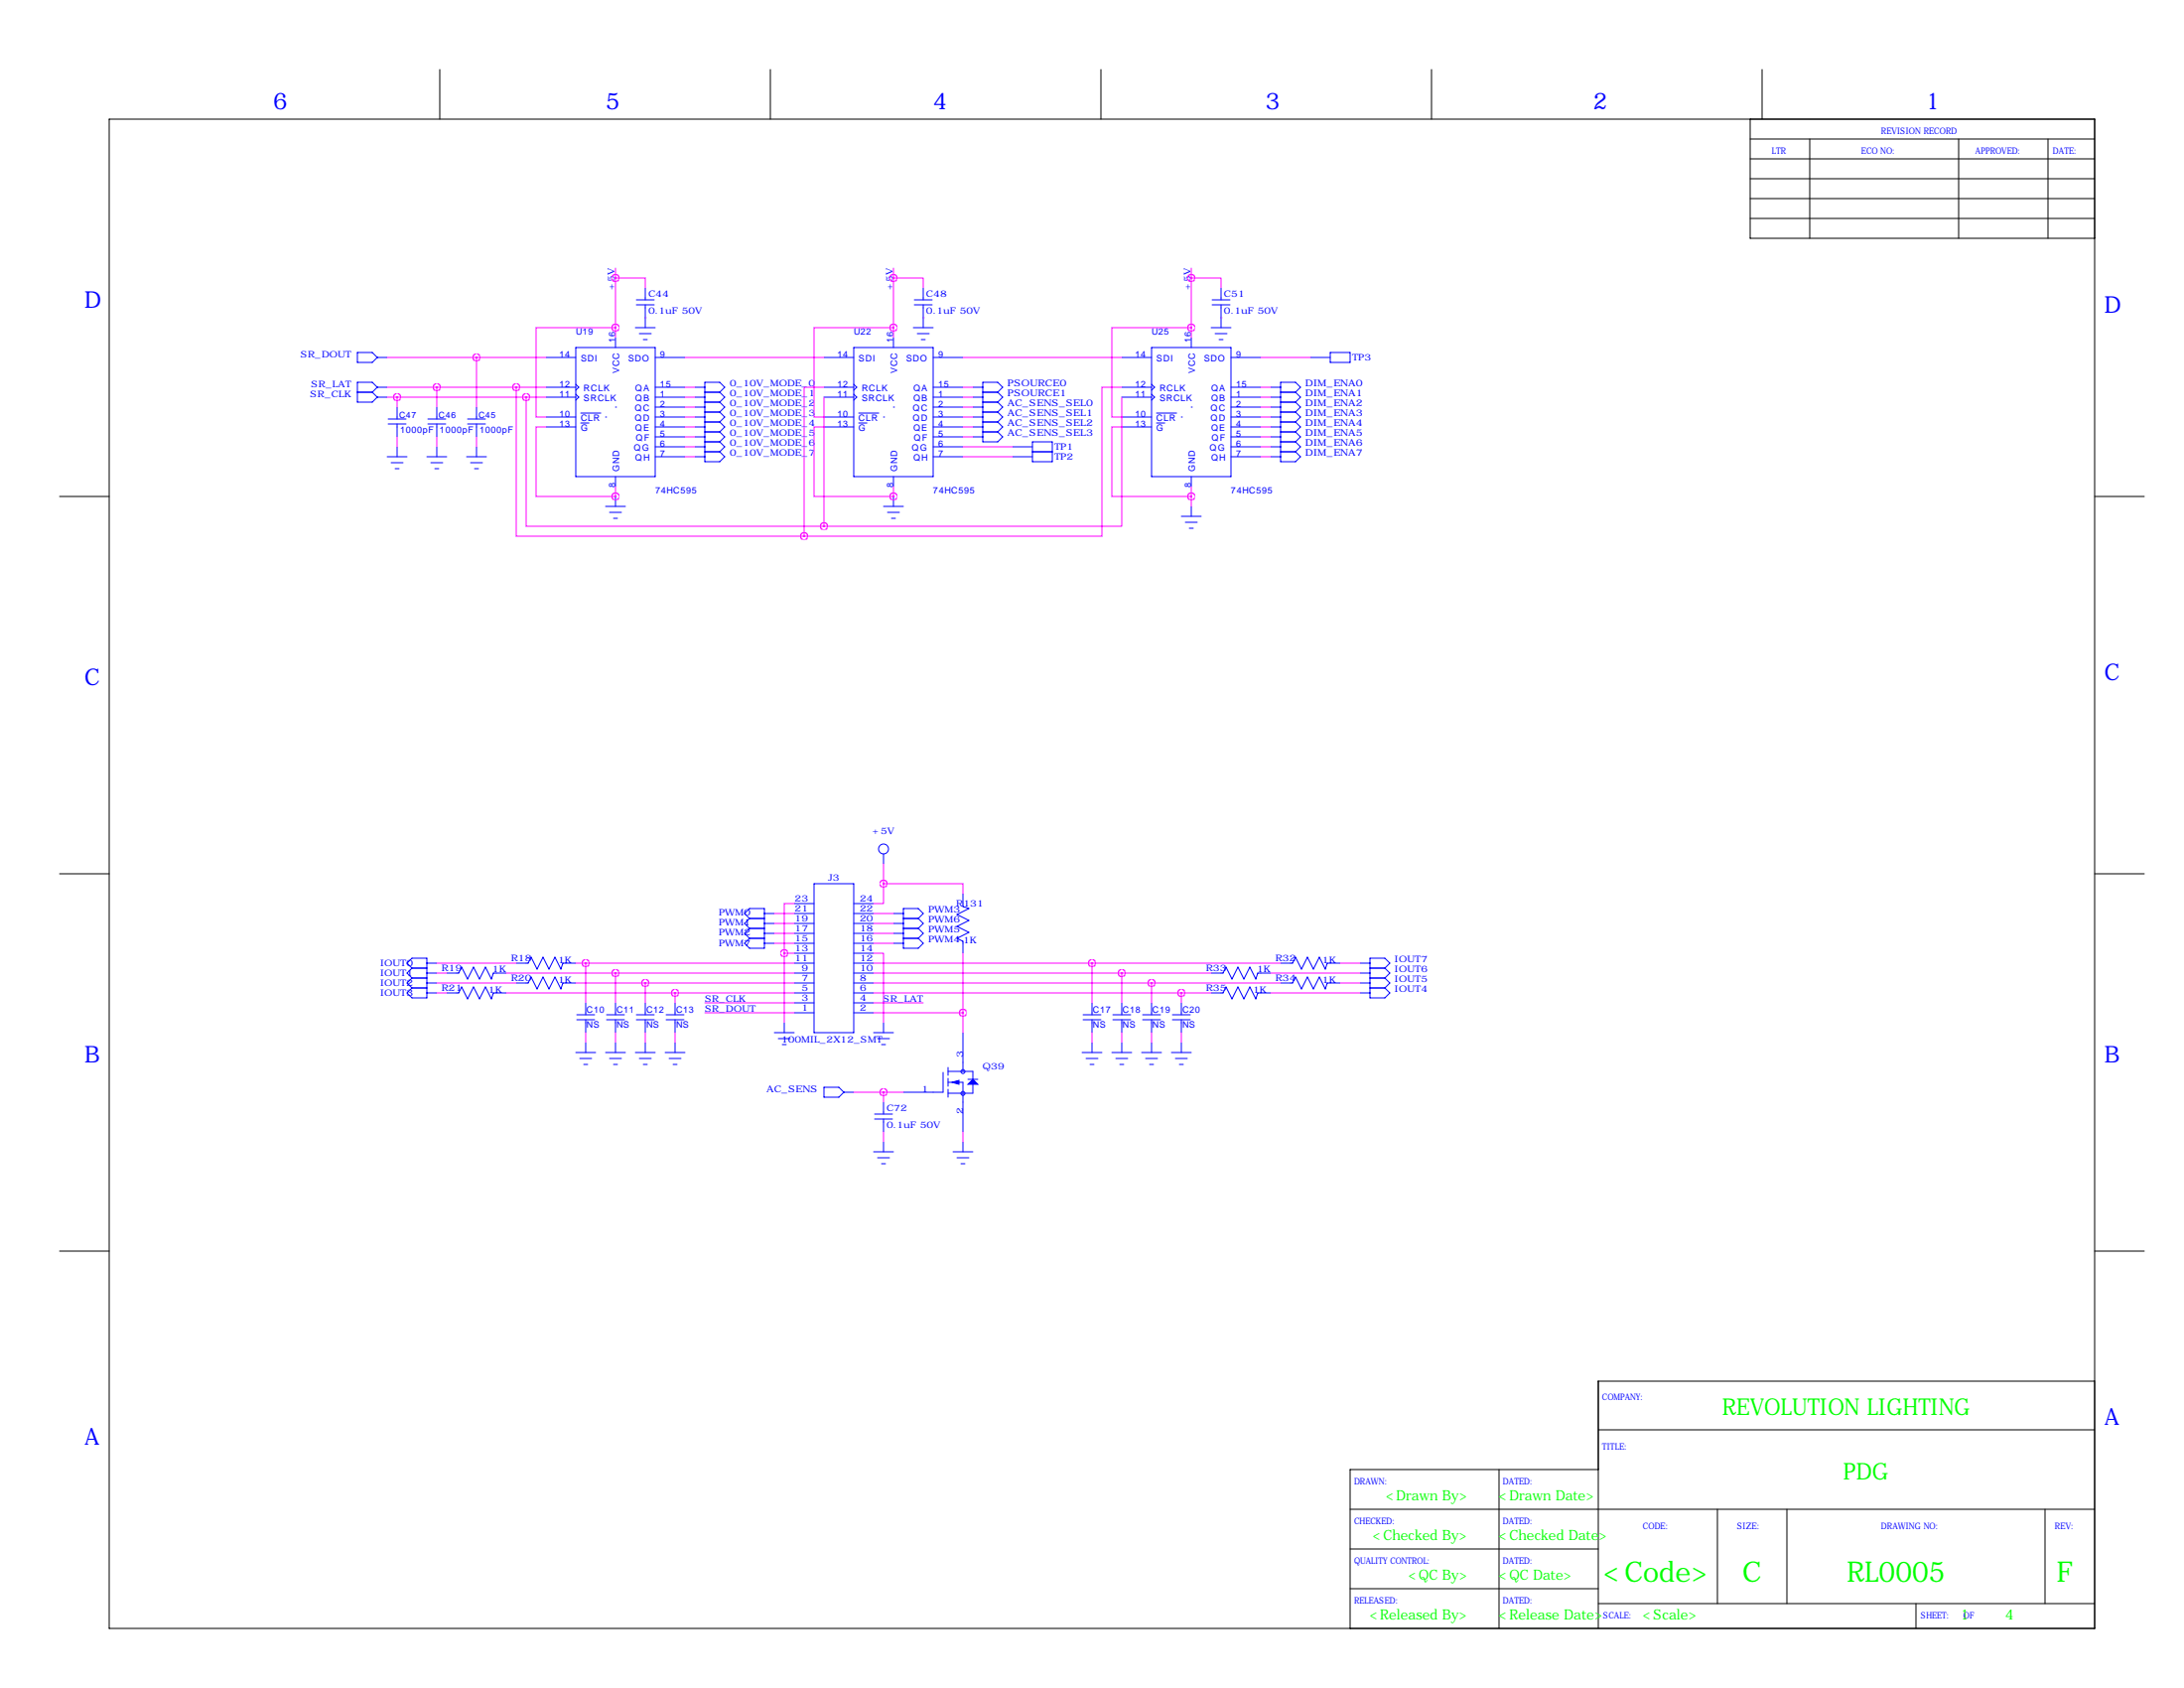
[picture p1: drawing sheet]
<svg xmlns="http://www.w3.org/2000/svg" width="559mm" height="432mm" viewBox="0 0 559 432" stroke-linecap="round" stroke-linejoin="round" font-family="sans-serif">
<g fill="none" stroke="#000" stroke-width=".25">
<path d="M112.5 17.8v12.7M197.1 17.8v12.7M281.7 17.8v12.7M366.3 17.8v12.7M450.8 17.8v12.7M27.9 30.5h508v386.1h-508zM447.8 35.6h88.1M447.8 30.5v30.5h88.1M463 35.6v25.4M501.1 35.6v25.4M524 35.6v25.4M447.8 45.7h88.1"/>
<path d="M447.8 40.6h88.1M447.8 50.8h88.1M447.8 55.9h88.1M15.2 127h12.7M535.9 127h12.7M15.2 223.5h12.7M535.9 223.5h12.7M15.2 320h12.7M535.9 320h12.7M535.9 353.3h-127v63.3M383.5 375.9v40.7M408.9 365.8h127"/>
<path d="M408.9 375.9h-63.5v40.7M345.4 386.1h190.5M345.4 396.2h63.5M439.4 386.1v24.1M457.2 386.1v24.1M523.2 386.1v24.1M345.4 406.4h63.5M408.9 410.2h127M490.2 410.2v6.4"/>
</g>
<g fill="none" stroke="#00f" stroke-width=".25">
<path d="M162.8 78h4.6M162.8 76.7h4.6M165.1 73.7v3M165.1 78v5.8M233.9 78h4.6M233.9 76.7h4.6M236.2 73.7v3M236.2 78v5.8M310.1 78h4.6M310.1 76.7h4.6M312.4 73.7v3M312.4 78v5.8"/>
<path d="M91.4 90.2h3.8l1.3 1.2-1.3 1.3h-3.8zM96.5 91.4h2.6M96.5 99.1h2.6M96.5 99.1l-1.3-1.3h-3.8v5.1h3.8l1.3-1.3M96.5 99.1l-1.3 1.2M139.7 91.4h7.6M139.7 99.1h7.6M147.3 88.9h20.3v33h-20.3zM147.3 98.3l.8 .8-.8 .7M157.5 86.4v2.5M162.6 83.8h5M163.6 85.3h3"/>
<path d="M164.6 86.9h1M167.6 91.4h7.7M167.6 99.1h7.7M177.8 99.1h2.5M210.8 91.4h7.6M210.8 99.1h7.6M218.4 88.9h20.4v33h-20.4zM218.4 98.3l.8 .8-.8 .7M228.6 86.4v2.5M233.7 83.8h5.1M234.7 85.3h3M235.7 86.9h1"/>
<path d="M238.8 91.4h7.6M238.8 99.1h7.6M248.9 99.1h2.6M287 91.4h7.6M287 99.1h7.6M294.6 88.9h20.4v33h-20.4zM294.6 98.3l.8 .8-.8 .7M304.8 86.4v2.5M309.9 83.8h5.1M310.9 85.3h3M311.9 86.9h1M315 91.4h7.6"/>
<path d="M315 99.1h7.6M325.1 99.1h2.6M335.3 91.4h5.1M340.4 90.2h5v2.5h-5zM91.4 100.3h3.8M95.2 100.3l1.3 1.3M96.5 101.6h2.6M99.1 116.8h5M99.3 108.5h4.6M99.3 107.2h4.6M100.1 118.4h3M101.1 119.9h1"/>
<path d="M101.6 104.1v3.1M101.6 108.5v3.3M101.6 114.3v2.5M109.2 116.8h5.1M109.5 108.5h4.5M109.5 107.2h4.5M110.2 118.4h3.1M111.3 119.9h1M111.8 104.1v3.1M111.8 108.5v3.3M111.8 114.3v2.5M119.4 116.8h5.1"/>
<path d="M119.6 108.5h4.6M119.6 107.2h4.6M120.4 118.4h3M121.4 119.9h1M121.9 104.1v3.1M121.9 108.5v3.3M121.9 114.3v2.5M139.7 101.6h7.6M139.7 106.7h7.6M139.7 109.2h7.6M147.3 100.8l.8 .8-.8 .8M148.6 108.2h2.1"/>
<path d="M148.6 105.7h5.1M154.9 106.7h.1M157.5 104.1h.1M167.6 101.6h7.7M167.6 104.1h7.7M167.6 106.7h7.7M167.6 109.2h7.7M167.6 111.8h7.7M167.6 114.3h7.7M167.6 116.8h7.7M177.8 101.6h2.5M177.8 104.1h2.5"/>
<path d="M177.8 106.7h2.5M177.8 109.2h2.5M177.8 111.8h2.5M177.8 114.3h2.5M177.8 116.8h2.5M180.3 113h3.8M180.3 115.6h3.8M180.3 100.3h3.8M180.3 102.9h3.8M180.3 105.4h3.8M180.3 107.9h3.8M180.3 110.5h3.8"/>
<path d="M184.1 100.3l1.3-1.2-1.3-1.3h-3.8v20.3h3.8l1.3-1.3-1.3-1.2M184.1 100.3l1.3 1.3-1.3 1.3M184.1 102.9l1.3 1.2-1.3 1.3M184.1 105.4l1.3 1.3-1.3 1.2M184.1 107.9l1.3 1.3-1.3 1.3M184.1 110.5l1.3 1.3-1.3 1.2M184.1 113l1.3 1.3-1.3 1.3M210.8 101.6h7.6M210.8 106.7h7.6M210.8 109.2h7.6M218.4 100.8l.8 .8-.8 .8M219.7 108.2h2.1"/>
<path d="M219.7 105.7h5.1M226.1 106.7h.1M228.6 104.1h.1M238.8 101.6h7.6M238.8 104.1h7.6M238.8 106.7h7.6M238.8 109.2h7.6M238.8 111.8h7.6M238.8 114.3h7.6M238.8 116.8h7.6M248.9 101.6h2.6M248.9 104.1h2.6"/>
<path d="M248.9 106.7h2.6M248.9 109.2h2.6M248.9 111.8h2.6M251.5 100.3h3.8M251.5 102.9h3.8M251.5 105.4h3.8M251.5 107.9h3.8M251.5 110.5h3.8M255.3 100.3l1.2-1.2-1.2-1.3h-3.8v15.2h3.8l1.2-1.2-1.2-1.3M255.3 100.3l1.2 1.3-1.2 1.3M255.3 102.9l1.2 1.2-1.2 1.3M255.3 105.4l1.2 1.3-1.2 1.2"/>
<path d="M255.3 107.9l1.2 1.3-1.2 1.3M259.1 114.3h5.1M259.1 116.8h5.1M264.2 113h5v5.1h-5zM264.2 115.6h5M287 101.6h7.6M287 106.7h7.6M287 109.2h7.6M294.6 100.8l.8 .8-.8 .8M295.9 108.2h2.1M295.9 105.7h5.1M302.3 106.7h.1"/>
<path d="M304.8 104.1h.1M315 101.6h7.6M315 104.1h7.6M315 106.7h7.6M315 109.2h7.6M315 111.8h7.6M315 114.3h7.6M315 116.8h7.6M325.1 101.6h2.6M325.1 104.1h2.6M325.1 106.7h2.6M325.1 109.2h2.6"/>
<path d="M325.1 111.8h2.6M325.1 114.3h2.6M325.1 116.8h2.6M327.7 113h3.8M327.7 115.6h3.8M327.7 100.3h3.8M327.7 102.9h3.8M327.7 105.4h3.8M327.7 107.9h3.8M327.7 110.5h3.8M331.5 100.3l1.2-1.2-1.2-1.3h-3.8v20.3h3.8l1.2-1.3-1.2-1.2M331.5 100.3l1.2 1.3-1.2 1.3"/>
<path d="M331.5 102.9l1.2 1.2-1.2 1.3M331.5 105.4l1.2 1.3-1.2 1.2M331.5 107.9l1.2 1.3-1.2 1.3M331.5 110.5l1.2 1.3-1.2 1.2M331.5 113l1.2 1.3-1.2 1.3M154.9 129.5h5.1M156 131.1h3M157 132.6h1M157.5 121.9v2.6M157.5 127v2.5M226.1 129.5h5M227.1 131.1h3"/>
<path d="M228.1 132.6h1M228.6 121.9v2.6M228.6 127v2.5M302.3 132.1h5M303.3 133.6h3M304.3 135.1h1M304.8 121.9v2.6M304.8 129.5v2.6M226.1 218.4v2.6M191.8 234.9l-1.3-1.2 1.3-1.3h3.8v10.2h-3.8l-1.3-1.3 1.3-1.3M191.8 234.9h3.8M191.8 234.9l-1.3 1.3 1.3 1.3"/>
<path d="M191.8 237.5h3.8M191.8 237.5l-1.3 1.3 1.3 1.2M195.6 238.8h2.5M195.6 236.2h2.5M195.6 233.7h2.5M203.2 238.8h5.1M203.2 236.2h5.1M203.2 233.7h5.1M203.2 231.1h5.1M208.3 226.1h10.1v38.1h-10.1zM218.4 238.8h5.1M218.4 236.2h5.1"/>
<path d="M218.4 233.7h5.1M218.4 231.1h5.1M228.6 238.8h2.5M228.6 236.2h2.5M228.6 233.7h2.5M231.1 234.9h3.8M231.1 237.5h3.8M234.9 234.9l1.3-1.2-1.3-1.3h-3.8v10.2h3.8l1.3-1.3-1.3-1.3M234.9 234.9l1.3 1.3-1.3 1.3M234.9 237.5l1.3 1.3-1.3 1.2M246.4 228.6v3.3l1.5 .5-3 1.5 3 1.6-3 1.5 3 1.5-3 1.5 1.5 .8v3M105.4 247.6l-1.3-1.2 1.3-1.3h3.8v10.2h-3.8l-1.3-1.3 1.3-1.3"/>
<path d="M105.4 247.6h3.8M105.4 247.6l-1.3 1.3 1.3 1.3M105.4 250.2h3.8M105.4 250.2l-1.3 1.3 1.3 1.2M105.4 252.7h3.8M109.2 254h2.6M109.2 251.5h2.6M109.2 248.9h2.6M109.2 246.4h2.6M114.3 254h3l.8-1.5 1.5 3 1.6-3 1.5 3 1.5-3 1.5 3 .5-1.5h3.3M114.3 248.9h3l.8-1.5 1.5 3 1.6-3 1.5 3 1.5-3 1.5 3 .5-1.5h3.3M132.1 251.5h3l.8-1.6 1.5 3.1 1.5-3.1 1.6 3.1 1.5-3.1 1.5 3.1 .5-1.5h3.3"/>
<path d="M132.1 246.4h3l.8-1.5 1.5 3 1.5-3 1.6 3 1.5-3 1.5 3 .5-1.5h3.3M147.6 259.6h4.5M149.9 256.5v3.1M155.2 259.6h4.6M157.5 256.5v3.1M162.8 259.6h4.6M165.1 256.5v3.1M170.4 259.6h4.6M172.7 256.5v3.1M191.8 240h3.8M195.6 241.3h2.5M203.2 259.1h5.1"/>
<path d="M203.2 256.5h5.1M203.2 254h5.1M203.2 251.5h5.1M203.2 248.9h5.1M203.2 246.4h5.1M203.2 243.8h5.1M203.2 241.3h5.1M218.4 259.1h5.1M218.4 256.5h5.1M218.4 254h5.1M218.4 251.5h5.1M218.4 248.9h5.1"/>
<path d="M218.4 246.4h5.1M218.4 243.8h5.1M218.4 241.3h5.1M228.6 241.3h2.5M231.1 240h3.8M277.1 259.6h4.6M279.4 256.5v3.1M284.7 259.6h4.6M287 256.5v3.1M292.4 259.6h4.5M294.6 256.5v3.1M300 259.6h4.5"/>
<path d="M302.3 256.5v3.1M309.9 254h3l.8-1.5 1.5 3 1.5-3 1.6 3 1.5-3 1.5 3 .5-1.5h3.3M309.9 248.9h3l.8-1.5 1.5 3 1.5-3 1.6 3 1.5-3 1.5 3 .5-1.5h3.3M327.7 251.5h3l.8-1.6 1.5 3.1 1.5-3.1 1.5 3.1 1.6-3.1 1.5 3.1 .5-1.5h3.3M327.7 246.4h3l.8-1.5 1.5 3 1.5-3 1.5 3 1.6-3 1.5 3 .5-1.5h3.3M348 254h2.5M348 251.5h2.5M348 248.9h2.5M348 246.4h2.5M350.5 247.6h3.8M350.5 250.2h3.8M350.5 252.7h3.8"/>
<path d="M354.3 247.6l1.3-1.2-1.3-1.3h-3.8v10.2h3.8l1.3-1.3-1.3-1.3M354.3 247.6l1.3 1.3-1.3 1.3M354.3 250.2l1.3 1.3-1.3 1.2M147.3 269.2h5.1M147.6 260.9h4.5M148.3 270.8h3.1M149.4 272.3h1M149.9 260.9v3.3M149.9 266.7v2.5M154.9 269.2h5.1M155.2 260.9h4.6M156 270.8h3"/>
<path d="M157 272.3h1M157.5 260.9v3.3M157.5 266.7v2.5M162.6 269.2h5M162.8 260.9h4.6M163.6 270.8h3M164.6 272.3h1M165.1 260.9v3.3M165.1 266.7v2.5M170.2 269.2h5.1M170.4 260.9h4.6M171.2 270.8h3"/>
<path d="M172.2 272.3h1M172.7 260.9v3.3M172.7 266.7v2.5M198.1 264.2h5.1M199.1 265.7h3.1M200.2 267.2h1M200.7 261.6v2.6M210.8 278.1h3.8l1.3 1.3-1.3 1.3h-3.8zM215.9 279.4h2.5M223.5 264.2h5.1M224.5 265.7h3.1M225.6 267.2h1"/>
<path d="M226.1 261.6v2.6M241.3 274.3v5.1h-10.2M242.6 276.9h3.8v12.7M242.6 274.1h6.3v2M242.6 273v2.1M242.6 275.8v2.1M242.6 278.6v2.1M246.4 264.2v9.9M247.6 276.1h2.6M248.9 277.4v2.3h-6.3M276.9 269.2h5M277.1 260.9h4.6"/>
<path d="M277.9 270.8h3M278.9 272.3h1M279.4 260.9v3.3M279.4 266.7v2.5M284.5 269.2h5.1M284.7 260.9h4.6M285.5 270.8h3M286.5 272.3h1M287 260.9v3.3M287 266.7v2.5M292.1 269.2h5.1M292.4 260.9h4.5"/>
<path d="M293.1 270.8h3.1M294.1 272.3h1M294.6 260.9v3.3M294.6 266.7v2.5M299.7 269.2h5.1M300 260.9h4.5M300.7 270.8h3.1M301.8 272.3h1M302.3 260.9v3.3M302.3 266.7v2.5M223.5 294.6h5.1M223.8 286.3h4.5"/>
<path d="M223.8 285h4.5M224.5 296.2h3.1M225.6 297.7h1M226.1 281.9v3.1M226.1 286.3v3.3M226.1 292.1v2.5M243.8 294.6h5.1M244.9 296.2h3M245.9 297.7h1M246.4 292.1v2.5"/>
<circle cx="226.1" cy="217.2" r="1.27"/>
<circle cx="246.4" cy="274.1" r=".51"/>
<circle cx="246.4" cy="279.7" r=".51"/>
</g>
<g fill="#00f" stroke="#00f" stroke-width=".25">
<path d="M243.6 276.9l1.8-.5v1z"/>
<path d="M247.6 277.4l1.3-1.3 1.3 1.3z"/>
</g>
<g fill="none" stroke="#f0f" stroke-width=".25">
<path d="M157.5 71.1h7.6v2.6M157.5 68.6v17.8M228.6 71.1h7.6v2.6M228.6 68.6v17.8M304.8 71.1h7.6v2.6M304.8 68.6v17.8M99.1 99.1h40.6M99.1 91.4h40.6M111.8 99.1v5M121.9 91.4v12.7M132.1 99.1v38.1h73.6M157.5 83.8h-20.3v22.9h2.5"/>
<path d="M165.1 81.3h.1M175.3 99.1h2.5M175.3 91.4h35.5M210.8 99.1h-5.1v38.1M228.6 83.8h-20.3v22.9h2.5M236.2 81.3h.1M246.4 99.1h2.5M246.4 91.4h40.6M287 99.1h-5.1v38.1h-76.2M304.8 83.8h-20.3v22.9h2.5M312.4 81.3h.1M322.6 99.1h2.5"/>
<path d="M322.6 91.4h12.7M99.1 101.6h40.6M101.6 101.6v2.5M101.6 111.8v2.5M111.8 111.8v2.5M121.9 111.8v2.5M134.6 101.6v33h76.2M139.7 109.2h-2.5v17.8h20.3M175.3 101.6h2.5M175.3 104.1h2.5M175.3 106.7h2.5M175.3 109.2h2.5"/>
<path d="M175.3 111.8h2.5M175.3 114.3h2.5M175.3 116.8h2.5M210.8 109.2h-2.5v17.8h20.3M210.8 101.6v33M246.4 101.6h2.5M246.4 104.1h2.5M246.4 106.7h2.5M246.4 109.2h2.5M246.4 111.8h2.5M246.4 114.3h12.7M246.4 116.8h12.7"/>
<path d="M287 101.6v33h-76.2M287 109.2h-2.5v17.8h20.3M322.6 101.6h2.5M322.6 104.1h2.5M322.6 106.7h2.5M322.6 109.2h2.5M322.6 111.8h2.5M322.6 114.3h2.5M322.6 116.8h2.5M157.5 127h.1M157.5 124.5v2.5M228.6 127h.1"/>
<path d="M228.6 124.5v2.5M304.8 124.5v5M198.1 233.7h5.1M198.1 236.2h5.1M198.1 238.8h5.1M203.2 231.1h-2.5v12.7M223.5 233.7h5.1M223.5 236.2h5.1M223.5 238.8h5.1M226.1 226.1v5h-2.6M226.1 226.1h20.3v2.5M226.1 221v5.1"/>
<path d="M111.8 246.4h20.3M111.8 248.9h2.5M111.8 251.5h20.3M111.8 254h2.5M129.5 248.9h73.7M129.5 254h73.7M147.3 246.4h55.9M147.3 251.5h55.9M149.9 246.4v10.1M157.5 248.9v7.6M165.1 251.5v5M172.7 254v2.5"/>
<path d="M180.3 256.5h22.9M180.3 259.1h22.9M198.1 241.3h5.1M200.7 243.8h2.5M200.7 243.8v17.8M223.5 243.8h2.6v17.8M223.5 241.3h5.1M223.5 246.4h104.2M223.5 248.9h86.4M223.5 251.5h104.2M223.5 254h86.4M223.5 256.5h12.7"/>
<path d="M223.5 259.1h22.9M246.4 243.8v20.4M279.4 246.4v10.1M287 248.9v7.6M294.6 251.5v5M302.3 254v2.5M325.1 248.9h22.9M325.1 254h22.9M342.9 246.4h5.1M342.9 251.5h5.1M149.9 264.2v2.5M157.5 264.2v2.5"/>
<path d="M165.1 264.2v2.5M172.7 264.2v2.5M218.4 279.4h12.7M226.1 279.4v2.5M279.4 264.2v2.5M287 264.2v2.5M294.6 264.2v2.5M302.3 264.2v2.5M226.1 289.6v2.5M246.4 289.6v2.5"/>
</g>
<path d="M200.6 243.8a.07 .07 0 0 0 .1 0 .07 .07 0 0 0-.1 0zM149.8 246.4a.07 .07 0 0 0 .1 0 .07 .07 0 0 0-.1 0zM157.4 248.9a.07 .07 0 0 0 .1 0 .07 .07 0 0 0-.1 0zM165 251.5a.1 .1 0 0 0 .2 0 .1 .1 0 0 0-.2 0zM172.7 254a.07 .07 0 0 0 .1 0 .07 .07 0 0 0-.1 0zM279.3 246.4a.1 .1 0 0 0 .2 0 .1 .1 0 0 0-.2 0zM287 248.9a.07 .07 0 0 0 .1 0 .07 .07 0 0 0-.1 0zM294.6 251.5a.07 .07 0 0 0 .1 0 .07 .07 0 0 0-.1 0zM302.2 254a.07 .07 0 0 0 .1 0 .07 .07 0 0 0-.1 0zM157.4 127a.07 .07 0 0 0 .1 0 .07 .07 0 0 0-.1 0zM157.4 83.8a.07 .07 0 0 0 .1 0 .07 .07 0 0 0-.1 0zM157.4 71.1a.07 .07 0 0 0 .1 0 .07 .07 0 0 0-.1 0zM134.6 101.6a.07 .07 0 0 0 .1 0 .07 .07 0 0 0-.1 0zM132 99.1a.07 .07 0 0 0 .1 0 .07 .07 0 0 0-.1 0zM228.5 127a.1 .1 0 0 0 .2 0 .1 .1 0 0 0-.2 0zM228.5 83.8a.1 .1 0 0 0 .2 0 .1 .1 0 0 0-.2 0zM228.5 71.1a.1 .1 0 0 0 .2 0 .1 .1 0 0 0-.2 0zM101.5 101.6a.1 .1 0 0 0 .2 0 .1 .1 0 0 0-.2 0zM111.7 99.1a.07 .07 0 0 0 .1 0 .07 .07 0 0 0-.1 0zM121.9 91.4a.07 .07 0 0 0 .1 0 .07 .07 0 0 0-.1 0zM226 226.1a.07 .07 0 0 0 .1 0 .07 .07 0 0 0-.1 0zM246.3 259.1a.07 .07 0 0 0 .1 0 .07 .07 0 0 0-.1 0zM304.7 127a.1 .1 0 0 0 .2 0 .1 .1 0 0 0-.2 0zM304.7 83.8a.1 .1 0 0 0 .2 0 .1 .1 0 0 0-.2 0zM304.7 71.1a.1 .1 0 0 0 .2 0 .1 .1 0 0 0-.2 0zM210.8 134.6a.07 .07 0 0 0 .1 0 .07 .07 0 0 0-.1 0zM205.7 137.2a.07 .07 0 0 0 .1 0 .07 .07 0 0 0-.1 0zM226 279.4a.07 .07 0 0 0 .1 0 .07 .07 0 0 0-.1 0z" fill="#f0f" stroke="#f0f" stroke-width="1.9"/>
<g font-size="7.3" fill="#0f0">
<text x="410.3" y="404.5">&lt;Code&gt;</text>
<text x="445.8" y="404.5">C</text>
<text x="472.6" y="404.5">RL0005</text>
<text x="526.3" y="404.5">F</text>
</g>
<g font-size="5.9" fill="#00f">
<text x="69.8" y="27.9">6</text>
<text x="154.9" y="27.9">5</text>
<text x="238.8" y="27.9">4</text>
<text x="323.8" y="27.9">3</text>
<text x="407.7" y="27.9">2</text>
<text x="492.8" y="27.9">1</text>
<text x="21.6" y="78.7">D</text>
<text x="538.5" y="80">D</text>
<text x="538.5" y="174">C</text>
<text x="21.6" y="175.3">C</text>
<text x="21.6" y="271.8">B</text>
<text x="538.5" y="271.8">B</text>
<text x="538.5" y="364.5">A</text>
<text x="21.6" y="369.6">A</text>
</g>
<g font-size="5.9" fill="#0f0">
<text x="440.6" y="362">REVOLUTION LIGHTING</text>
<text x="471.7" y="378.5">PDG</text>
</g>
<g font-size="3.6" fill="#0f0">
<text x="354.6" y="383.9">&lt;Drawn By&gt;</text>
<text x="383.5" y="383.9">&lt;Drawn Date&gt;</text>
<text x="351.3" y="394">&lt;Checked By&gt;</text>
<text x="383.5" y="394">&lt;Checked Date&gt;</text>
<text x="360.4" y="404.2">&lt;QC By&gt;</text>
<text x="383.5" y="404.2">&lt;QC Date&gt;</text>
<text x="350.5" y="414.3">&lt;Released By&gt;</text>
<text x="383.5" y="414.3">&lt;Release Date&gt;</text>
<text x="420.4" y="414.3">&lt;Scale&gt;</text>
<text x="501.6" y="414.3">1</text>
<text x="513.1" y="414.3">4</text>
</g>
<g font-size="2.4" fill="#00f">
<text x="257.8" y="98.8">PSOURCE0</text>
<text x="257.8" y="101.3">PSOURCE1</text>
<text x="334" y="98.8">DIM_ENA0</text>
<text x="334" y="101.3">DIM_ENA1</text>
<text x="257.8" y="103.9">AC_SENS_SEL0</text>
<text x="257.8" y="106.4">AC_SENS_SEL1</text>
<text x="334" y="103.9">DIM_ENA2</text>
<text x="334" y="106.4">DIM_ENA3</text>
<text x="257.8" y="109">AC_SENS_SEL2</text>
<text x="257.8" y="111.5">AC_SENS_SEL3</text>
<text x="334" y="109">DIM_ENA4</text>
<text x="334" y="111.5">DIM_ENA5</text>
<text x="334" y="114">DIM_ENA6</text>
<text x="334" y="116.6">DIM_ENA7</text>
<text x="196.1" y="279.4">AC_SENS</text>
</g>
<g font-size="2.3" fill="#00f">
<text x="481.3" y="34.3">REVISION RECORD</text>
<text x="453.4" y="39.4">LTR</text>
<text x="476.2" y="39.4">ECO NO:</text>
<text x="505.5" y="39.4">APPROVED:</text>
<text x="525.3" y="39.4">DATE:</text>
<text x="157.2" y="74.2" transform="rotate(-90 157.2 74.2)">+5V</text>
<text x="165.9" y="75.9">C44</text>
<text x="228.3" y="74.2" transform="rotate(-90 228.3 74.2)">+5V</text>
<text x="237" y="75.9">C48</text>
<text x="304.5" y="74.2" transform="rotate(-90 304.5 74.2)">+5V</text>
<text x="313.2" y="75.9">C51</text>
<text x="165.9" y="80.3">0.1uF 50V</text>
<text x="237" y="80.3">0.1uF 50V</text>
<text x="313.2" y="80.3">0.1uF 50V</text>
<text x="147.3" y="85.6">U19</text>
<text x="157.5" y="87.6" transform="rotate(-90 157.5 87.6)">16</text>
<text x="218.4" y="85.6">U22</text>
<text x="228.6" y="87.6" transform="rotate(-90 228.6 87.6)">16</text>
<text x="294.6" y="85.6">U25</text>
<text x="304.8" y="87.6" transform="rotate(-90 304.8 87.6)">16</text>
<text x="76.9" y="91.4">SR_DOUT</text>
<text x="143.2" y="91.4">14</text>
<text x="148.6" y="92.4">SDI</text>
<text x="158.4" y="95.6" transform="rotate(-90 158.4 95.6)">VCC</text>
<text x="160.7" y="92.4">SDO</text>
<text x="168.9" y="91.4">9</text>
<text x="214.3" y="91.4">14</text>
<text x="219.7" y="92.4">SDI</text>
<text x="229.6" y="95.6" transform="rotate(-90 229.6 95.6)">VCC</text>
<text x="231.9" y="92.4">SDO</text>
<text x="240" y="91.4">9</text>
<text x="290.5" y="91.4">14</text>
<text x="295.9" y="92.4">SDI</text>
<text x="305.8" y="95.6" transform="rotate(-90 305.8 95.6)">VCC</text>
<text x="308.1" y="92.4">SDO</text>
<text x="316.2" y="91.4">9</text>
<text x="345.9" y="92.2">TP3</text>
<text x="79.4" y="101.6">SR_CLK</text>
<text x="79.7" y="99.1">SR_LAT</text>
<text x="143.2" y="101.6">11</text>
<text x="143.2" y="99.1">12</text>
<text x="149.4" y="100">RCLK</text>
<text x="162.6" y="100">QA</text>
<text x="168.9" y="99.1">15</text>
<text x="168.9" y="101.6">1</text>
<text x="186.7" y="98.8">0_10V_MODE_0</text>
<text x="186.7" y="101.3">0_10V_MODE_1</text>
<text x="214.3" y="101.6">11</text>
<text x="214.3" y="99.1">12</text>
<text x="220.5" y="100">RCLK</text>
<text x="233.7" y="100">QA</text>
<text x="240" y="99.1">15</text>
<text x="240" y="101.6">1</text>
<text x="290.5" y="101.6">11</text>
<text x="290.5" y="99.1">12</text>
<text x="296.7" y="100">RCLK</text>
<text x="309.9" y="100">QA</text>
<text x="316.2" y="99.1">15</text>
<text x="316.2" y="101.6">1</text>
<text x="143.2" y="106.7">10</text>
<text x="148.6" y="107.6">CLR</text>
<text x="149.4" y="102.6">SRCLK</text>
<text x="162.5" y="105.1">QC</text>
<text x="162.5" y="107.6">QD</text>
<text x="162.6" y="102.6">QB</text>
<text x="168.9" y="104.1">2</text>
<text x="168.9" y="106.7">3</text>
<text x="186.7" y="103.9">0_10V_MODE_2</text>
<text x="186.7" y="106.4">0_10V_MODE_3</text>
<text x="214.3" y="106.7">10</text>
<text x="219.7" y="107.6">CLR</text>
<text x="220.5" y="102.6">SRCLK</text>
<text x="233.6" y="105.1">QC</text>
<text x="233.6" y="107.6">QD</text>
<text x="233.7" y="102.6">QB</text>
<text x="240" y="104.1">2</text>
<text x="240" y="106.7">3</text>
<text x="290.5" y="106.7">10</text>
<text x="295.9" y="107.6">CLR</text>
<text x="296.7" y="102.6">SRCLK</text>
<text x="309.8" y="105.1">QC</text>
<text x="309.8" y="107.6">QD</text>
<text x="309.9" y="102.6">QB</text>
<text x="316.2" y="104.1">2</text>
<text x="316.2" y="106.7">3</text>
<text x="102.4" y="110.7">1000pF</text>
<text x="112.5" y="110.7">1000pF</text>
<text x="122.7" y="110.7">1000pF</text>
<text x="143.2" y="109.2">13</text>
<text x="148.6" y="110.2">G</text>
<text x="162.6" y="110.2">QE</text>
<text x="162.7" y="112.7">QF</text>
<text x="168.9" y="109.2">4</text>
<text x="168.9" y="111.8">5</text>
<text x="186.7" y="109">0_10V_MODE_4</text>
<text x="186.7" y="111.5">0_10V_MODE_5</text>
<text x="214.3" y="109.2">13</text>
<text x="219.7" y="110.2">G</text>
<text x="233.7" y="110.2">QE</text>
<text x="233.8" y="112.7">QF</text>
<text x="240" y="109.2">4</text>
<text x="240" y="111.8">5</text>
<text x="290.5" y="109.2">13</text>
<text x="295.9" y="110.2">G</text>
<text x="309.9" y="110.2">QE</text>
<text x="310" y="112.7">QF</text>
<text x="316.2" y="109.2">4</text>
<text x="316.2" y="111.8">5</text>
<text x="162.2" y="115.3">QG</text>
<text x="162.6" y="117.8">QH</text>
<text x="168.9" y="114.3">6</text>
<text x="168.9" y="116.8">7</text>
<text x="186.7" y="114">0_10V_MODE_6</text>
<text x="186.7" y="116.6">0_10V_MODE_7</text>
<text x="233.3" y="115.3">QG</text>
<text x="233.7" y="117.8">QH</text>
<text x="240" y="114.3">6</text>
<text x="240" y="116.8">7</text>
<text x="269.7" y="115.1">TP1</text>
<text x="269.7" y="117.6">TP2</text>
<text x="309.5" y="115.3">QG</text>
<text x="309.9" y="117.8">QH</text>
<text x="316.2" y="114.3">6</text>
<text x="316.2" y="116.8">7</text>
<text x="157.5" y="124.6" transform="rotate(-90 157.5 124.6)">8</text>
<text x="158.4" y="120.7" transform="rotate(-90 158.4 120.7)">GND</text>
<text x="228.6" y="124.6" transform="rotate(-90 228.6 124.6)">8</text>
<text x="229.6" y="120.7" transform="rotate(-90 229.6 120.7)">GND</text>
<text x="304.8" y="124.6" transform="rotate(-90 304.8 124.6)">8</text>
<text x="305.8" y="120.7" transform="rotate(-90 305.8 120.7)">GND</text>
<text x="167.6" y="126.2">74HC595</text>
<text x="238.8" y="126.2">74HC595</text>
<text x="315" y="126.2">74HC595</text>
<text x="223.2" y="213.4">+5V</text>
<text x="211.9" y="225.3">J3</text>
<text x="203.4" y="233.2">21</text>
<text x="203.4" y="230.6">23</text>
<text x="220" y="233.2">22</text>
<text x="220" y="230.6">24</text>
<text x="237.5" y="233.4">PWM3</text>
<text x="244.7" y="231.9">R131</text>
<text x="183.9" y="234.2">PWM0</text>
<text x="183.9" y="236.7">PWM1</text>
<text x="183.9" y="239.3">PWM2</text>
<text x="203.4" y="238.3">17</text>
<text x="203.4" y="235.7">19</text>
<text x="220" y="238.3">18</text>
<text x="220" y="235.7">20</text>
<text x="237.5" y="236">PWM6</text>
<text x="237.5" y="238.5">PWM5</text>
<text x="130.7" y="245.9">R18</text>
<text x="183.9" y="242.1">PWM7</text>
<text x="203.4" y="245.9">11</text>
<text x="203.4" y="243.3">13</text>
<text x="203.4" y="240.8">15</text>
<text x="220" y="245.9">12</text>
<text x="220" y="243.3">14</text>
<text x="220" y="240.8">16</text>
<text x="237.5" y="241">PWM4</text>
<text x="246.4" y="241.3">1K</text>
<text x="326.3" y="245.9">R32</text>
<text x="97.3" y="247.1">IOUT0</text>
<text x="97.3" y="249.7">IOUT1</text>
<text x="113" y="248.4">R19</text>
<text x="126" y="248.6">1K</text>
<text x="130.7" y="251">R20</text>
<text x="142.7" y="246.4">1K</text>
<text x="142.7" y="251.4">1K</text>
<text x="205.1" y="251">7</text>
<text x="205.1" y="248.4">9</text>
<text x="220" y="251">8</text>
<text x="220" y="248.4">10</text>
<text x="308.5" y="248.4">R33</text>
<text x="321.6" y="248.6">1K</text>
<text x="326.3" y="251">R34</text>
<text x="338.3" y="246.4">1K</text>
<text x="338.3" y="251.4">1K</text>
<text x="356.9" y="246.1">IOUT7</text>
<text x="356.9" y="248.7">IOUT6</text>
<text x="356.9" y="251.2">IOUT5</text>
<text x="97.3" y="252.2">IOUT2</text>
<text x="97.3" y="254.8">IOUT3</text>
<text x="113" y="253.5">R21</text>
<text x="125" y="254">1K</text>
<text x="180.3" y="256.3">SR_CLK</text>
<text x="205.1" y="256">3</text>
<text x="205.1" y="253.5">5</text>
<text x="220" y="256">4</text>
<text x="220" y="253.5">6</text>
<text x="226" y="256.3">SR_LAT</text>
<text x="308.5" y="253.5">R35</text>
<text x="320.5" y="254">1K</text>
<text x="356.9" y="253.7">IOUT4</text>
<text x="150.1" y="259.1">C10</text>
<text x="150.1" y="262.9">NS</text>
<text x="157.7" y="259.1">C11</text>
<text x="157.7" y="262.9">NS</text>
<text x="165.4" y="259.1">C12</text>
<text x="165.4" y="262.9">NS</text>
<text x="173" y="259.1">C13</text>
<text x="173" y="262.9">NS</text>
<text x="180.3" y="258.8">SR_DOUT</text>
<text x="205.1" y="258.6">1</text>
<text x="220" y="258.6">2</text>
<text x="279.7" y="259.1">C17</text>
<text x="279.7" y="262.9">NS</text>
<text x="287.3" y="259.1">C18</text>
<text x="287.3" y="262.9">NS</text>
<text x="294.9" y="259.1">C19</text>
<text x="294.9" y="262.9">NS</text>
<text x="302.5" y="259.1">C20</text>
<text x="302.5" y="262.9">NS</text>
<text x="199.9" y="266.7">100MIL_2X12_SMT</text>
<text x="246.4" y="270.5" transform="rotate(-90 246.4 270.5)">3</text>
<text x="251.5" y="273.6">Q39</text>
<text x="235.8" y="279.4">1</text>
<text x="226.8" y="284.2">C72</text>
<text x="246.4" y="284.9" transform="rotate(-90 246.4 284.9)">2</text>
<text x="226.8" y="288.5">0.1uF 50V</text>
<text x="410" y="358.1">COMPANY:</text>
<text x="410" y="370.8">TITLE:</text>
<text x="346.5" y="379.7">DRAWN:</text>
<text x="384.6" y="379.7">DATED:</text>
<text x="346.5" y="389.9">CHECKED:</text>
<text x="384.6" y="389.9">DATED:</text>
<text x="420.4" y="391.2">CODE:</text>
<text x="444.5" y="391.2">SIZE:</text>
<text x="481.3" y="391.2">DRAWING NO:</text>
<text x="525.8" y="391.2">REV:</text>
<text x="346.5" y="400">QUALITY CONTROL:</text>
<text x="384.6" y="400">DATED:</text>
<text x="346.5" y="410.2">RELEASED:</text>
<text x="384.6" y="410.2">DATED:</text>
<text x="410.2" y="414">SCALE:</text>
<text x="491.5" y="414">SHEET:</text>
<text x="502.4" y="414">OF</text>
</g>
<g font-size="2.2" fill="#00f">
<text x="102.1" y="106.9">C47</text>
<text x="112.3" y="106.9">C46</text>
<text x="122.4" y="106.9">C45</text>
</g>
</svg>
